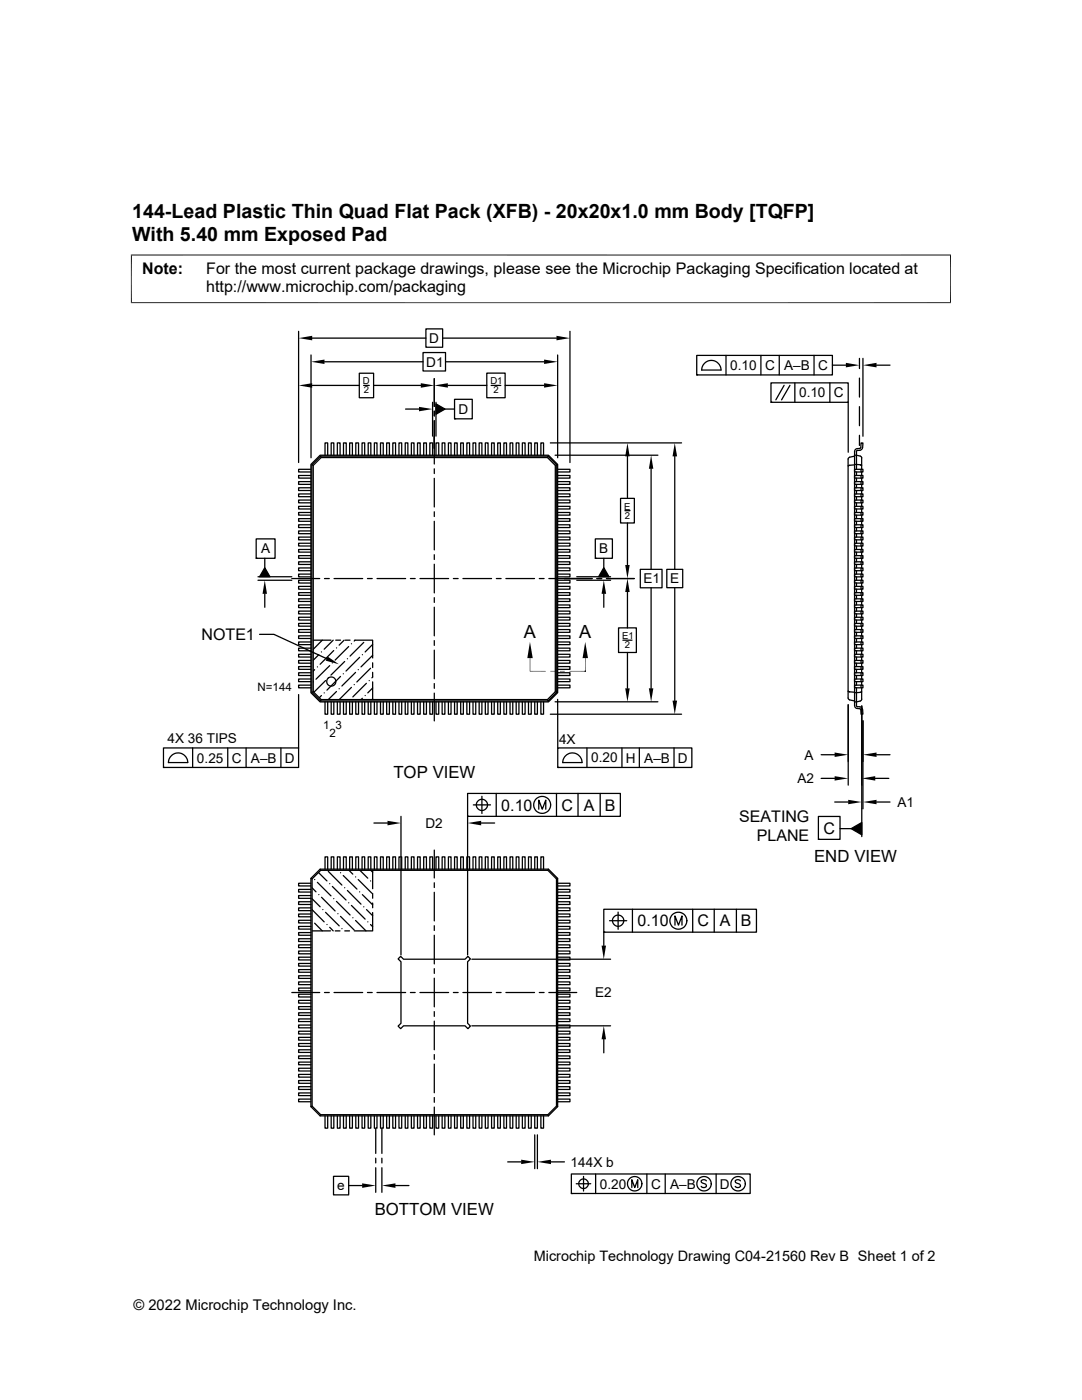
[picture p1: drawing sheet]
<svg xmlns="http://www.w3.org/2000/svg" width="216mm" height="279mm" viewBox="0 0 216 279" stroke-linecap="round" stroke-linejoin="round" font-family="sans-serif">
<g fill="none" stroke="#000" stroke-width=".25">
<path d="M59.6 66.1v26.2M62.1 70.8v20.6M62.3 76.9h9.4M62.3 67.5h22.7M64.7 72.2h19.7M71.7 74.5h2.8v4.9h-2.8zM72.6 76.9h1.1M74.5 76.9h9.5M84.4 70.4h4.5v3.6h-4.5zM85 65.6h3.3v3.7h-3.3zM86.7 75.6v5.5M88.3 67.5h22.7"/>
<path d="M88.9 72.2h19.7M89.4 76.9h7.7M90.7 79.7h3.5v3.9h-3.5zM97.1 74.5h3.7v4.9h-3.7zM98 76.9h1.9M100.8 76.9h7.8M111.3 70.8v20.6M113.7 66.1v26.2M139 70.9h27.1v3.9h-27.1zM139 74.8h.1M140 73.9h3.9a1.93 1.93 0 0 0-2-2 1.93 1.93 0 0 0-1.9 2M144.9 70.9v3.9"/>
<path d="M151.8 70.9v3.9M153.8 76.4h15.4v3.9h-15.4zM155.5 70.9v3.9M156.5 76.9l-1.7 2.9M157.6 76.9l-1.6 2.9M158.6 76.4v3.9M162.4 70.9v3.9M165.6 76.4v3.9M166.1 72.9h2.7M171.5 71.5v2.1M171.5 75.5v3.7M172.2 71.5v15.6"/>
<path d="M174.9 72.9h2.7M62 99.8h-2.4v.6h2.4M62 98.6h-2.4v.5h2.4M62 97.3h-2.4v.6h2.4M62 96.1h-2.4v.6h2.4M62 94.9h-2.4v.5h2.4M62 93.7h-2.4v.5h2.4M62.2 92.8l.3 .1M62.2 92.8l1.8-1.8h45.3l1.8 1.8v45.4l-1.8 1.7h-45.3l-1.8-1.7zM63.9 90.8h45.5l1.9 1.9v45.5l-1.9 1.9h-45.5l-1.9-1.9v-45.5zM64 91l.1 .3M64.1 91.3h45.1l1.6 1.6v45.1l-1.6 1.6h-45.1l-1.6-1.6v-45.1z"/>
<path d="M64.9 90.8v-2.4h.5v2.4M66.1 90.8v-2.4h.5v2.4M67.3 90.8v-2.4h.6v2.4M68.5 90.8v-2.4h.6v2.4M69.8 90.8v-2.4h.5v2.4M71 90.8v-2.4h.5v2.4M72.2 90.8v-2.4h.6v2.4M73.5 90.8v-2.4h.5v2.4M74.7 90.8v-2.4h.5v2.4M75.9 90.8v-2.4h.6v2.4M77.2 90.8v-2.4h.5v2.4M78.4 90.8v-2.4h.5v2.4"/>
<path d="M79.6 90.8v-2.4h.6v2.4M80.9 90.8v-2.4h.5v2.4M80.9 81.6h2.7M82.1 90.8v-2.4h.5v2.4M83.3 90.8v-2.4h.5v2.4M84.5 90.8v-2.4h.6v2.4M85.8 90.8v-2.4h.5v2.4M86.3 80.3v6.7M86.7 82.1v.9M86.7 84v8.6M86.7 93.6v.9M86.7 95.5v5.7"/>
<path d="M87 90.8v-2.4h.5v2.4M87 80.3v6.7M87 80.6l1.8 1-1.8 1.1zM88.2 90.8v-2.4h.6v2.4M88.8 81.6h1.9M89.5 90.8v-2.4h.5v2.4M90.7 90.8v-2.4h.5v2.4M90.7 83.6h.1M91.9 90.8v-2.4h.6v2.4M93.2 90.8v-2.4h.5v2.4M94.4 90.8v-2.4h.5v2.4M95.6 90.8v-2.4h.6v2.4"/>
<path d="M96.8 90.8v-2.4h.6v2.4M98.1 90.8v-2.4h.5v2.4M99.3 90.8v-2.4h.5v2.4M100.5 90.8v-2.4h.6v2.4M101.8 90.8v-2.4h.5v2.4M103 90.8v-2.4h.5v2.4M104.2 90.8v-2.4h.6v2.4M105.5 90.8v-2.4h.5v2.4M106.7 90.8v-2.4h.5v2.4M107.9 90.8v-2.4h.6v2.4M109.3 91l-.1 .3M109.8 88.4h26.2"/>
<path d="M110.8 90.8h20.5M111.1 92.8l-.3 .1M111.3 93.7h2.4v.5h-2.4M111.3 94.9h2.4v.5h-2.4M111.3 96.1h2.4v.6h-2.4M111.3 97.3h2.4v.6h-2.4M111.3 98.6h2.4v.5h-2.4M111.3 99.8h2.4v.6h-2.4M123.8 99.5h2.8v4.9h-2.8zM125.2 91.1v8.4M129.9 93.6v20M134.6 91.1v22.5"/>
<path d="M153.8 80.3h.1M169.2 91.6v47.7M169.2 80.3v10M169.3 93h-.1M169.3 92.9h-.1M170.5 90.8l1.2 .2 .2 .3v2.4M170.5 99.8h1.7v.6h-1.7zM170.5 98.6h1.7v.5h-1.7zM170.5 97.3h1.7v.6h-1.7zM170.5 96.1h1.7v.6h-1.7zM170.5 94.9h1.7v.5h-1.7zM170.5 93.7h1.7v.5h-1.7z"/>
<path d="M170.5 92.8l-1.1 .1M170.5 92.7l1.2 .1M170.5 90.1v50.7M170.5 91l-1 .2-.3 .4M170.9 94.2v.7M170.9 95.4v.7M170.9 96.7v.6M170.9 97.9v.7M170.9 99.1v.7M171.5 81.2v3.8M171.5 86.9v2M171.6 89.9h-.5l-.2 .2v3.6"/>
<path d="M171.7 92.8h.1M171.7 89.3l-.1 .2-.8 .1-.3 .5M171.8 89.3v-.9h.4l-.1 .9M171.8 93.7v.5M171.8 94.9v.5M171.8 96.1v.6M171.8 97.3v.6M171.8 98.6v.5M171.8 99.8v.6M171.8 92.8h.1M171.9 92.9h.1M171.9 94.2v.7"/>
<path d="M171.9 95.4v.7M171.9 96.7v.6M171.9 97.9v.7M171.9 99.1v.7M172.1 89.3l-.2 .4-.3 .2M51.1 107.5h3.8v3.9h-3.8zM51.1 111.4h.1M51.5 115.8h6.7M51.5 115.1h6.7M52.8 113.3l1.1 1.8h-2.1zM52.8 111.4v1.9M52.8 118.5v2.7"/>
<path d="M58.2 115.5h5.6M62 119.5h-2.4v.5h2.4M62 118.3h-2.4v.5h2.4M62 117h-2.4v.6h2.4M62 115.8h-2.4v.6h2.4M62 114.6h-2.4v.5h2.4M62 113.3h-2.4v.6h2.4M62 112.1h-2.4v.5h2.4M62 110.9h-2.4v.5h2.4M62 109.7h-2.4v.5h2.4M62 108.4h-2.4v.6h2.4M62 107.2h-2.4v.5h2.4"/>
<path d="M62 106h-2.4v.5h2.4M62 104.7h-2.4v.6h2.4M62 103.5h-2.4v.5h2.4M62 102.3h-2.4v.5h2.4M62 101h-2.4v.6h2.4M64.7 115.5h1M66.7 115.5h5.7M73.3 115.5h1M75.2 115.5h5.7M81.9 115.5h.9M83.8 115.5h5.7M86.7 102.1v1"/>
<path d="M86.7 104v5.7M86.7 110.7v1M86.7 112.6v5.7M86.7 119.3v.9M90.5 115.5h.9M92.4 115.5h5.7M99 115.5h1M100.9 115.5h5.8M107.6 115.5h1M111.3 101h2.4v.6h-2.4M111.3 102.3h2.4v.5h-2.4M111.3 103.5h2.4v.5h-2.4"/>
<path d="M111.3 104.7h2.4v.6h-2.4M111.3 106h2.4v.5h-2.4M111.3 107.2h2.4v.5h-2.4M111.3 108.4h2.4v.6h-2.4M111.3 109.7h2.4v.5h-2.4M111.3 110.9h2.4v.5h-2.4M111.3 112.1h2.4v.5h-2.4M111.3 113.3h2.4v.6h-2.4M111.3 114.6h2.4v.5h-2.4M111.3 115.8h2.4v.6h-2.4M111.3 117h2.4v.6h-2.4M111.3 118.3h2.4v.5h-2.4"/>
<path d="M111.3 119.5h2.4v.5h-2.4M115.1 115.8h6.7M115.1 115.1h6.7M118.2 115.5h-8.7M118.8 107.5h3.4v3.9h-3.4zM118.8 111.4h.1M119.1 115.5h1M120.5 118.5v2.7M120.5 113.3l1 1.8h-2.1zM120.5 111.4v1.9M121 115.5h5.6M124.7 101.9h1"/>
<path d="M125.2 104.4v8.4M125.2 118.2v7.1M127.8 113.6h4.3v3.7h-4.3zM129.9 117.3v20.1M133.1 113.6h3.1v3.7h-3.1zM134.6 117.3v22.5M170.5 119.5h1.7v.5h-1.7zM170.5 118.3h1.7v.5h-1.7zM170.5 117h1.7v.6h-1.7zM170.5 115.8h1.7v.6h-1.7zM170.5 114.6h1.7v.5h-1.7zM170.5 113.3h1.7v.6h-1.7z"/>
<path d="M170.5 112.1h1.7v.5h-1.7zM170.5 110.9h1.7v.5h-1.7zM170.5 109.7h1.7v.5h-1.7zM170.5 108.4h1.7v.6h-1.7zM170.5 107.2h1.7v.5h-1.7zM170.5 106h1.7v.5h-1.7zM170.5 104.7h1.7v.6h-1.7zM170.5 103.5h1.7v.5h-1.7zM170.5 102.3h1.7v.5h-1.7zM170.5 101h1.7v.6h-1.7zM170.9 100.4v.6M170.9 101.6v.7"/>
<path d="M170.9 102.8v.7M170.9 104v.7M170.9 105.3v.7M170.9 106.5v.7M170.9 107.7v.7M170.9 109v.7M170.9 110.2v.7M170.9 111.4v.7M170.9 112.6v.7M170.9 113.9v.7M170.9 115.1v.7M170.9 116.4v.6"/>
<path d="M170.9 117.6v.7M170.9 118.8v.7M171.8 101v.6M171.8 102.3v.5M171.8 103.5v.5M171.8 104.7v.6M171.8 106v.5M171.8 107.2v.5M171.8 108.4v.6M171.8 109.7v.5M171.8 110.9v.5M171.8 112.1v.5"/>
<path d="M171.8 113.3v.6M171.8 114.6v.5M171.8 115.8v.6M171.8 117v.6M171.8 118.3v.5M171.8 119.5v.5M171.9 100.4v.6M171.9 101.6v.7M171.9 102.8v.7M171.9 104v.7M171.9 105.3v.7M171.9 106.5v.7"/>
<path d="M171.9 107.7v.7M171.9 109v.7M171.9 110.2v.7M171.9 111.4v.7M171.9 112.6v.7M171.9 113.9v.7M171.9 115.1v.7M171.9 116.4v.6M171.9 117.6v.7M171.9 118.8v.7M51.8 126.6h2.9l10.5 4.8M59.6 138.6v10.7"/>
<path d="M62 136.7h-2.4v.6h2.4M62 135.5h-2.4v.5h2.4M62 134.3h-2.4v.5h2.4M62 133h-2.4v.6h2.4M62 131.8h-2.4v.6h2.4M62 130.6h-2.4v.5h2.4M62 129.3h-2.4v.6h2.4M62 128.1h-2.4v.6h2.4M62 126.9h-2.4v.5h2.4M62 125.6h-2.4v.6h2.4M62 124.4h-2.4v.6h2.4M62 123.2h-2.4v.5h2.4"/>
<path d="M62 122h-2.4v.5h2.4M62 120.7h-2.4v.6h2.4M62.5 138l-.3 .2M62.5 136.1h.1M62.5 127.8h3.5M62.8 133.6l-.3 .3M63.3 133.1h.1M63.6 130.7l-1.1 1.1M64.1 139.6l-.1 .3M64.1 130.1h.1M64.1 138.8l-.4 .5M64.3 127.8l-1.8 1.8"/>
<path d="M64.7 138.3h.1M65 135.8l-2.4 2.4M65.5 135.3h.1M65.8 132.8l-2.7 2.8M66.3 132.3h.1M66.5 127.8l-1.8 1.8M66.6 129.8l-2.7 2.8M67 127.8h.9M67.1 129.3h.1M67.1 138l-1.6 1.6M67.7 137.5h.1M67.9 135l-2.7 2.7"/>
<path d="M68.5 134.5h.1M68.7 127.8l-1 1M68.8 132l-2.8 2.7M68.9 127.8h1M69.3 131.5h.1M69.6 129l-2.7 2.7M70.1 137.2l-2.4 2.4M70.1 128.5h.1M70.7 136.6h.1M70.8 127.8h3.6v3.5M70.8 127.8l-.1 .1M71 134.2l-2.8 2.7"/>
<path d="M71.5 133.6h.1M71.8 131.2l-2.8 2.7M72.3 139.4l-.2 .2M72.3 130.7h.1M72.6 128.2l-2.7 2.7M72.9 138.8h.1M73.1 136.4l-2.7 2.7M73.7 135.8h.1M73.9 133.4l-2.7 2.7M74.4 130.8l-2.4 2.3M74.4 134.2v.9l-.2 .2M74.4 132.3v.9"/>
<path d="M74.4 136.1v3.5M74.4 139.5l-.2 .1M74.4 137.3l-1 1M74.4 128.6l-1.5 1.5M86.7 121.2v5.7M86.7 127.8v1M86.7 129.8v5.7M86.7 136.4v1M86.7 138.3v5.6M109.2 139.6l.1 .3M110.8 138l.3 .2M111.3 139.6v9.7"/>
<path d="M111.3 120.7h2.4v.6h-2.4M111.3 122h2.4v.5h-2.4M111.3 123.2h2.4v.5h-2.4M111.3 124.4h2.4v.6h-2.4M111.3 125.6h2.4v.6h-2.4M111.3 126.9h2.4v.5h-2.4M111.3 128.1h2.4v.6h-2.4M111.3 129.3h2.4v.6h-2.4M111.3 130.6h2.4v.5h-2.4M111.3 131.8h2.4v.6h-2.4M111.3 133h2.4v.6h-2.4M111.3 134.3h2.4v.5h-2.4"/>
<path d="M111.3 135.5h2.4v.5h-2.4M111.3 136.7h2.4v.6h-2.4M116.8 134h.1M123.4 125.3h3.6v4.9h-3.6zM124.3 127.8h1.8M125.2 130.2v7.2M169.2 139.3l.3 .4 1 .2M169.2 138l1.3 .2M169.2 137.9h.1M170.5 136.7h1.7v.6h-1.7zM170.5 135.5h1.7v.5h-1.7zM170.5 134.3h1.7v.5h-1.7z"/>
<path d="M170.5 133h1.7v.6h-1.7zM170.5 131.8h1.7v.6h-1.7zM170.5 130.6h1.7v.5h-1.7zM170.5 129.3h1.7v.6h-1.7zM170.5 128.1h1.7v.6h-1.7zM170.5 126.9h1.7v.5h-1.7zM170.5 125.6h1.7v.6h-1.7zM170.5 124.4h1.7v.6h-1.7zM170.5 123.2h1.7v.5h-1.7zM170.5 122h1.7v.5h-1.7zM170.5 120.7h1.7v.6h-1.7zM170.9 120v.7"/>
<path d="M170.9 121.3v.7M170.9 122.5v.7M170.9 123.7v.7M170.9 125v.6M170.9 126.2v.7M170.9 127.4v.7M170.9 128.7v.6M170.9 129.9v.7M170.9 131.1v.7M170.9 132.4v.6M170.9 133.6v.7M170.9 134.8v.7"/>
<path d="M170.9 137.3v3.5l.1 .2 .8 .2 .3 .4M170.9 136v.7M171.7 138.2h-1.2M171.8 120.7v.6M171.8 122v.5M171.8 123.2v.5M171.8 124.4v.6M171.8 125.6v.6M171.8 126.9v.5M171.8 128.1v.6M171.8 129.3v.6M171.8 130.6v.5"/>
<path d="M171.8 131.8v.6M171.8 133v.6M171.8 134.3v.5M171.8 135.5v.5M171.8 136.7v.6M171.8 138.1l-.1 .1M171.9 138h.1M171.9 138.1h-.1M171.9 120v.7M171.9 121.3v.7M171.9 122.5v.7M171.9 123.7v.7"/>
<path d="M171.9 125v.6M171.9 126.2v.7M171.9 127.4v.7M171.9 128.7v.6M171.9 129.9v.7M171.9 131.1v.7M171.9 132.4v.6M171.9 133.6v.7M171.9 134.8v.7M171.9 137.3v2.3l-.2 .3-1.2 .2M171.9 136v.7M32.6 149.3h27v3.9h-27z"/>
<path d="M32.6 153.2h.1M33.6 152.2h3.9a1.93 1.93 0 0 0-2-1.9 1.93 1.93 0 0 0-1.9 1.9M38.4 149.3v3.9M45.4 149.3v3.9M49.1 149.3v3.9M56 149.3v3.9M64.9 140.1v2.4h.5v-2.4M66.1 140.1v2.4h.5v-2.4M67.3 140.1v2.4h.6v-2.4M68.5 140.1v2.4h.6v-2.4M69.8 140.1v2.4h.5v-2.4M71 140.1v2.4h.5v-2.4"/>
<path d="M72.2 140.1v2.4h.6v-2.4M73.5 140.1v2.4h.5v-2.4M74.7 140.1v2.4h.5v-2.4M75.9 140.1v2.4h.6v-2.4M77.2 140.1v2.4h.5v-2.4M78.4 140.1v2.4h.5v-2.4M79.6 140.1v2.4h.6v-2.4M80.9 140.1v2.4h.5v-2.4M82.1 140.1v2.4h.5v-2.4M83.3 140.1v2.4h.5v-2.4M84.5 140.1v2.4h.6v-2.4M85.8 140.1v2.4h.5v-2.4"/>
<path d="M87 140.1v2.4h.5v-2.4M88.2 140.1v2.4h.6v-2.4M89.5 140.1v2.4h.5v-2.4M90.7 140.1v2.4h.5v-2.4M91.9 140.1v2.4h.6v-2.4M93.2 140.1v2.4h.5v-2.4M93.3 158.3h30.5v4.6h-30.5zM94.4 140.1v2.4h.5v-2.4M95.6 140.1v2.4h.6v-2.4M96.2 158.9v3.4M96.8 140.1v2.4h.6v-2.4M98.1 140.1v2.4h.5v-2.4"/>
<path d="M99 158.3v4.6M99.3 140.1v2.4h.5v-2.4M100.5 140.1v2.4h.6v-2.4M101.8 140.1v2.4h.5v-2.4M103 140.1v2.4h.5v-2.4M104.2 140.1v2.4h.6v-2.4M105.5 140.1v2.4h.5v-2.4M106.7 140.1v2.4h.5v-2.4M107.9 140.1v2.4h.6v-2.4M109.8 142.5h26.2M110.8 140.1h20.5M111 158.3v4.6"/>
<path d="M111.3 149.3h26.7v3.9h-26.7zM111.3 153.2h.1M112.9 150.8a1.91 1.91 0 0 1 2.1-.4 1.91 1.91 0 0 1 1.1 1.8h-3.8l.1-.6zM115.3 158.3v4.6M117.1 149.3v3.9M119.8 158.3v4.6M124.1 149.3v3.9M127.6 149.3v3.9M134.5 149.3v3.9M163.9 150.6h2.6M163.9 155.3h2.6M169.2 140.7v16"/>
<path d="M170.5 140.8l.3 .5 .9 .2 .1 1h.4l-.1-.9M172 140.9v26.1M172.2 143.8v17.6M174.6 155.3h2.8M174.9 150.6h2.7M62 176.3h-2.4v.5h2.4M62 177.5h-2.4v.5h2.4M62 178.7h-2.4v.6h2.4M62 180h-2.4v.5h2.4M62 175.3l.3 .1M62 175.3l1.9-1.8h45.5l1.9 1.8v45.6l-1.9 1.8h-45.5l-1.9-1.8zM62.3 177.2l.8 .8"/>
<path d="M62.3 179.4l1.6 1.6M62.8 175.5h.1M63.3 176.1l2.7 2.7M63.5 174.1l1.7 1.7M63.6 178.5h.1M63.9 173.5l.1 .2M64 173.7h45.3l1.7 1.7v45.3l-1.7 1.8h-45.3l-1.7-1.8v-45.3zM64.2 179.1l2.7 2.7M64.9 173.5v-2.5h.5v2.5M65.5 173.9l2.7 2.7M65.8 176.4h.1M66.1 173.5v-2.5h.5v2.5"/>
<path d="M66.3 176.9l2.7 2.7M66.6 179.3h.1M67.1 179.9l2.7 2.7M67.3 173.5v-2.5h.6v2.5M67.9 174.2h.1M68.5 174.7l2.7 2.7M68.5 173.5v-2.5h.6v2.5M68.8 177.2h.1M69.3 177.7l2.7 2.7M69.6 173.7l.8 .8M69.8 173.5v-2.5h.5v2.5M71 175h.1"/>
<path d="M71 173.5v-2.5h.5v2.5M71.5 175.5l2.7 2.8M71.8 178h.1M71.8 173.7l1.6 1.6M72.2 173.5v-2.5h.6v2.5M72.3 178.5l2.1 2.1M73.5 173.5v-2.5h.5v2.5M73.9 175.8h.1M74 173.7l.4 .4M74.4 173.7v3.7M74.4 178.3v1M74.6 164.3h2.7"/>
<path d="M74.7 173.5v-2.5h.5v2.5M75.9 173.5v-2.5h.6v2.5M77.2 173.5v-2.5h.5v2.5M78.4 173.5v-2.5h.5v2.5M79.6 173.5v-2.5h.6v2.5M80 162.9v27.7M80.9 173.5v-2.5h.5v2.5M82.1 173.5v-2.5h.5v2.5M83.3 173.5v-2.5h.5v2.5M84.5 173.5v-2.5h.6v2.5M85.8 173.5v-2.5h.5v2.5M86.7 169.7v5.5"/>
<path d="M86.7 176.2v.9M86.7 178.1v5.7M87 173.5v-2.5h.5v2.5M88.2 173.5v-2.5h.6v2.5M89.5 173.5v-2.5h.5v2.5M90.7 173.5v-2.5h.5v2.5M91.9 173.5v-2.5h.6v2.5M93.2 173.5v-2.5h.5v2.5M93.3 162.9h.1M93.3 162.9v27.7M94.4 173.5v-2.5h.5v2.5M94.4 160.6h3.5"/>
<path d="M95.6 173.5v-2.5h.6v2.5M96 164.3h2.7M96.8 173.5v-2.5h.6v2.5M98.1 173.5v-2.5h.5v2.5M99.3 173.5v-2.5h.5v2.5M100.5 173.5v-2.5h.6v2.5M101.8 173.5v-2.5h.5v2.5M103 173.5v-2.5h.5v2.5M104.2 173.5v-2.5h.6v2.5M105.5 173.5v-2.5h.5v2.5M106.7 173.5v-2.5h.5v2.5M107.5 161.5v-1.8l.7 1.8 .7-1.8v1.8"/>
<path d="M107.9 173.5v-2.5h.6v2.5M109.4 173.5l-.1 .2M111.3 175.3l-.3 .1M111.3 180h2.4v.5h-2.4M111.3 178.7h2.4v.6h-2.4M111.3 177.5h2.4v.5h-2.4M111.3 176.3h2.4v.5h-2.4M163.3 162.9h4.3v4.6h-4.3zM163.3 167.5h.1M166.6 160.1h2.6M167.6 165.4h2.2M169.8 165.4l2.2-1.3v2.5z"/>
<path d="M174.9 160.1h2.7M58.2 198.1h5.6M62 181.2h-2.4v.5h2.4M62 182.4h-2.4v.6h2.4M62 183.7h-2.4v.5h2.4M62 184.9h-2.4v.5h2.4M62 186.1h-2.4v.5h2.4M62 187.3h-2.4v.6h2.4M62 188.6h-2.4v.5h2.4M62 189.8h-2.4v.6h2.4M62 191h-2.4v.6h2.4M62 192.3h-2.4v.5h2.4"/>
<path d="M62 193.5h-2.4v.5h2.4M62 194.7h-2.4v.6h2.4M62 196h-2.4v.5h2.4M62 197.2h-2.4v.5h2.4M62 198.4h-2.4v.6h2.4M62 199.6h-2.4v.6h2.4M62.3 185.8h3.6M62.3 181.5l2.4 2.5M62.8 184.2l1.5 1.6M64.4 181.5h.1M64.7 198.1h1M65 182.1l2.7 2.7"/>
<path d="M65.2 184.5h.1M65.8 185.1l.7 .7M66.7 198.1h5.7M66.9 185.8h.9M67.4 182.4h.1M67.9 182.9l2.8 2.7M68.2 185.3h.1M68.8 185.8h.9M69.6 180.2h.1M70.1 180.7l2.8 2.7M70.4 183.2h.1M71 183.7l2 2.1"/>
<path d="M72.6 181h.1M73.1 181.5l1.3 1.3M73.3 198.1h1M73.4 184h.1M73.9 184.5l.5 .4M74.4 182.1v3.7h-3.7M74.4 180.2v1M75.2 198.1h5.7M79.4 191.4l.5-.5 .6 .5h12.3l.6-.5 .5 .5-.6 .5v12.3l.6 .6-.5 .5-.6-.6h-12.3l-.6 .6-.5-.5 .6-.6v-12.3zM81.9 198.1h.9M83.8 198.1h5.7M86.7 184.7v1"/>
<path d="M86.7 186.6v5.8M86.7 193.3v1M86.7 195.2v5.7M90.5 198.1h.9M92.4 198.1h5.7M94.1 191.4h27.7M99 198.1h1M100.9 198.1h5.8M107.6 198.1h1M109.5 198.1h5.6M111.3 199.6h2.4v.6h-2.4M111.3 198.4h2.4v.6h-2.4"/>
<path d="M111.3 197.2h2.4v.5h-2.4M111.3 196h2.4v.5h-2.4M111.3 194.7h2.4v.6h-2.4M111.3 193.5h2.4v.5h-2.4M111.3 192.3h2.4v.5h-2.4M111.3 191h2.4v.6h-2.4M111.3 189.8h2.4v.6h-2.4M111.3 188.6h2.4v.5h-2.4M111.3 187.3h2.4v.6h-2.4M111.3 186.1h2.4v.5h-2.4M111.3 184.9h2.4v.5h-2.4M111.3 183.7h2.4v.5h-2.4"/>
<path d="M111.3 182.4h2.4v.6h-2.4M111.3 181.2h2.4v.5h-2.4M120.5 181.5h30.4v4.5h-30.4zM120.5 186h.1M120.5 186v2.7M121.6 183.7h3.5M123.3 182v3.5M126.2 181.5v4.5M134.7 184.6v-1.8l.7 1.8 .7-1.8v1.8M138.2 181.5v4.5M142.5 181.5v4.5M146.9 181.5v4.5"/>
<path d="M62 200.9h-2.4v.5h2.4M62 202.1h-2.4v.5h2.4M62 203.3h-2.4v.6h2.4M62 204.6h-2.4v.5h2.4M62 205.8h-2.4v.6h2.4M62 207h-2.4v.6h2.4M62 208.3h-2.4v.5h2.4M62 209.5h-2.4v.5h2.4M62 210.7h-2.4v.6h2.4M62 212h-2.4v.5h2.4M62 213.2h-2.4v.5h2.4M62 214.4h-2.4v.6h2.4"/>
<path d="M62 215.6h-2.4v.6h2.4M62 216.9h-2.4v.5h2.4M62 218.1h-2.4v.6h2.4M62 219.4h-2.4v.5h2.4M86.7 201.9v.9M86.7 203.8v5.7M86.7 210.5v.9M86.7 212.4v5.7M86.7 219v1M94.1 204.7h27.7M111.3 219.4h2.4v.5h-2.4M111.3 218.1h2.4v.6h-2.4"/>
<path d="M111.3 216.9h2.4v.5h-2.4M111.3 215.6h2.4v.6h-2.4M111.3 214.4h2.4v.6h-2.4M111.3 213.2h2.4v.5h-2.4M111.3 212h2.4v.5h-2.4M111.3 210.7h2.4v.6h-2.4M111.3 209.5h2.4v.5h-2.4M111.3 208.3h2.4v.5h-2.4M111.3 207h2.4v.6h-2.4M111.3 205.8h2.4v.6h-2.4M111.3 204.6h2.4v.5h-2.4M111.3 203.3h2.4v.6h-2.4"/>
<path d="M111.3 202.1h2.4v.5h-2.4M111.3 200.9h2.4v.5h-2.4M120.5 207.4v2.7M62.3 220.7l-.3 .2M64 222.5l-.1 .2M64.9 222.7v2.4h.5v-2.4M66.1 222.7v2.4h.5v-2.4M66.5 234.8h3.1v3.7h-3.1zM67.3 222.7v2.4h.6v-2.4M68.5 222.7v2.4h.6v-2.4M69.6 236.6h2.7M69.8 222.7v2.4h.5v-2.4"/>
<path d="M71 222.7v2.4h.5v-2.4M72.2 222.7v2.4h.6v-2.4M73.5 222.7v2.4h.5v-2.4M74.7 222.7v2.4h.5v-2.4M75 225.3v4.9M75 231.1v1M75 233v5M75.9 222.7v2.4h.6v-2.4M76.2 225.3v4.9M76.2 231.1v1M76.2 233v5M77.2 222.7v2.4h.5v-2.4"/>
<path d="M78.4 222.7v2.4h.5v-2.4M78.9 236.6h2.7M79.6 222.7v2.4h.6v-2.4M80.9 222.7v2.4h.5v-2.4M82.1 222.7v2.4h.5v-2.4M83.3 222.7v2.4h.5v-2.4M84.5 222.7v2.4h.6v-2.4M85.8 222.7v2.4h.5v-2.4M86.7 220.9v5.6M87 222.7v2.4h.5v-2.4M88.2 222.7v2.4h.6v-2.4M89.5 222.7v2.4h.5v-2.4"/>
<path d="M90.7 222.7v2.4h.5v-2.4M91.9 222.7v2.4h.6v-2.4M93.2 222.7v2.4h.5v-2.4M94.4 222.7v2.4h.5v-2.4M95.6 222.7v2.4h.6v-2.4M96.8 222.7v2.4h.6v-2.4M98.1 222.7v2.4h.5v-2.4M99.3 222.7v2.4h.5v-2.4M100.5 222.7v2.4h.6v-2.4M101.3 231.9h2.7M101.8 222.7v2.4h.5v-2.4M103 222.7v2.4h.5v-2.4"/>
<path d="M104.2 222.7v2.4h.6v-2.4M105.5 222.7v2.4h.5v-2.4M106.7 226.5v6.7M106.7 222.7v2.4h.5v-2.4M107.2 226.5v6.7M107.9 222.7v2.4h.6v-2.4M109.3 222.5l.1 .2M109.9 231.9h2.7M111 220.7l.3 .2M114 234.3h35.7v3.9h-35.7zM114 238.2h.1M115 236.2h2.9"/>
<path d="M116.4 234.8v2.9M118.9 234.3v3.9M126.1 237v-1.6l.6 1.6 .6-1.6v1.6M129.1 234.3v3.9M132.7 234.3v3.9M140.9 235.7a.58 .58 0 0 0-.5-.3 .58 .58 0 0 0-.5 .4l.2 .2 .7 .3a.36 .36 0 0 1 0 .6 .67 .67 0 0 1-.9-.1M142.9 234.3v3.9M147.7 235.7a.58 .58 0 0 0-.5-.3 .58 .58 0 0 0-.5 .4l.2 .2 .7 .3a.36 .36 0 0 1 0 .6 .67 .67 0 0 1-.9-.1"/>
<circle cx="66.1" cy="136" r=".92"/>
<circle cx="96.2" cy="160.6" r="1.12"/>
<circle cx="108.2" cy="160.6" r="1.69"/>
<circle cx="123.4" cy="183.7" r="1.13"/>
<circle cx="135.4" cy="183.8" r="1.69"/>
<circle cx="116.4" cy="236.2" r=".96"/>
<circle cx="126.6" cy="236.2" r="1.44"/>
<circle cx="140.5" cy="236.2" r="1.44"/>
<circle cx="147.3" cy="236.2" r="1.44"/>
</g>
<g fill="#000">
<path d="M59.6 76.9l2.7-.4v.9zM59.6 67.5l2.7-.5v.9zM62.1 72.2l2.6-.4v.8zM84 76.5l2.7 .4-2.7 .5zM86.7 76.9l2.7-.4v.9zM108.6 76.5l2.7 .4-2.7 .5zM108.6 71.8l2.7 .4-2.7 .4zM111 67l2.7 .5-2.7 .4zM168.8 72.4l2.7 .5-2.7 .4zM172.2 72.9l2.7-.5v.9zM83.6 81.2l2.7 .4-2.7 .5zM87 80.6l1.8 1-1.8 1.1z"/>
<path d="M125.2 88.4l.4 2.7h-.8zM129.9 90.8l.5 2.8h-.9zM134.6 88.4l.5 2.7h-.9zM52.8 115.8l.5 2.7h-.9zM52.8 113.3l1.1 1.8h-2.1zM120.5 115.8l.4 2.7h-.9zM120.5 113.3l1 1.8h-2.1zM124.8 112.8h.8l-.4 2.7zM125.2 115.5l.4 2.7h-.8zM65.4 131l2.2 1.6-2.6-.8zM105.7 128.1l.6 3.2h-1.1zM109.8 133.9h1l-1 .1z"/>
<path d="M109.8 134l1-.1v.1zM111.7 133.9h1l-1 .1zM111.7 134l1-.1v.1zM116.8 128.1l.5 3.2h-1.1zM124.8 137.4h.8l-.4 2.7zM129.5 137.4h.9l-.5 2.7zM134.2 139.8h.9l-.5 2.7zM166.5 150.2l2.7 .4-2.7 .5zM166.5 154.9l2.7 .4-2.7 .5zM169.2 159.6l2.8 .5-2.8 .4zM172 155.3l2.6-.4v.9zM172.2 150.6l2.7-.4v.9z"/>
<path d="M172.2 160.1l2.7-.5v.9zM77.3 163.8l2.7 .5-2.7 .4zM93.3 164.3l2.7-.5v.9zM169.8 165.4l2.2-1.3v2.5zM120 188.7h.9l-.4 2.7zM120.5 204.7l.4 2.7h-.9zM72.3 236.2l2.7 .4-2.7 .5zM76.2 236.6l2.7-.4v.9zM104 231.4l2.7 .5-2.7 .4zM107.2 231.9l2.7-.5v.9z"/>
</g>
<path d="M26.1 50.9h163.7M26.2 50.8v9.7M189.7 50.8v9.7M26.1 60.4h163.7M105.8 131.3v2.7h3.1M113.6 134h3.2M116.8 131.3v2.7" fill="none" stroke="#000" stroke-width=".2"/>
<g font-size="3.9">
<text x="26.4" y="43.5">144-Lead Plastic Thin Quad Flat Pack (XFB) - 20x20x1.0 mm Body [TQFP]</text>
<text x="26.4" y="48.1">With 5.40 mm Exposed Pad</text>
</g>
<g font-size="3.6">
<text x="104.5" y="127.4">A</text>
<text x="115.6" y="127.4">A</text>
</g>
<g font-size="3.3">
<text x="78.5" y="155.2">TOP VIEW</text>
<text x="162.4" y="172.1">END VIEW</text>
<text x="74.8" y="242.5">BOTTOM VIEW</text>
</g>
<g font-size="3.2">
<text x="28.4" y="54.7">Note:</text>
<text x="41.1" y="58.3">http://www.microchip.com/packaging</text>
<text x="41.1" y="54.7">For the most current package drawings, please see the Microchip Packaging Specification located at</text>
<text x="40.2" y="127.7">NOTE1</text>
<text x="100" y="161.8">0.10</text>
<text x="112" y="161.8">C</text>
<text x="116.5" y="161.8">A</text>
<text x="120.7" y="161.8">B</text>
<text x="147.5" y="164">SEATING</text>
<text x="151" y="167.8">PLANE</text>
<text x="164.3" y="166.4">C</text>
<text x="127.2" y="184.9">0.10</text>
<text x="139.2" y="184.9">C</text>
<text x="143.7" y="184.9">A</text>
<text x="147.8" y="184.9">B</text>
</g>
<g font-size="2.9">
<text x="106.5" y="251.7">Microchip Technology Drawing C04-21560 Rev B Sheet 1 of 2</text>
<text x="26.6" y="261.3">© 2022 Microchip Technology Inc.</text>
</g>
<g font-size="2.7">
<text x="85.6" y="68.5">D</text>
<text x="85.1" y="73.2">D1</text>
<text x="145.7" y="73.8">0.10</text>
<text x="152.7" y="73.9">C</text>
<text x="156.5" y="73.9">A–B</text>
<text x="163.3" y="73.9">C</text>
<text x="91.5" y="82.6">D</text>
<text x="159.4" y="79.3">0.10</text>
<text x="166.4" y="79.3">C</text>
<text x="52.1" y="110.4">A</text>
<text x="119.5" y="110.4">B</text>
<text x="128.4" y="116.4">E1</text>
<text x="133.7" y="116.4">E</text>
<text x="33.4" y="148.3">4X 36 TIPS</text>
<text x="111.5" y="148.5">4X</text>
<text x="39.3" y="152.2">0.25</text>
<text x="46.3" y="152.2">C</text>
<text x="50.1" y="152.2">A–B</text>
<text x="56.8" y="152.2">D</text>
<text x="118" y="152.2">0.20</text>
<text x="124.9" y="152.2">H</text>
<text x="128.5" y="152.2">A–B</text>
<text x="135.3" y="152.2">D</text>
<text x="160.5" y="151.6">A</text>
<text x="159.2" y="156.3">A2</text>
<text x="179.1" y="161">A1</text>
<text x="84.9" y="165.2">D2</text>
<text x="118.8" y="199.1">E2</text>
<text x="113.9" y="232.8">144X b</text>
<text x="67.3" y="237.6">e</text>
<text x="119.7" y="237.2">0.20</text>
<text x="129.9" y="237.2">C</text>
<text x="133.7" y="237.2">A–B</text>
<text x="143.7" y="237.2">D</text>
</g>
<g font-size="2.3">
<text x="51.4" y="137.8">N=144</text>
<text x="64.5" y="145.6">1</text>
<text x="65.7" y="147.2">2</text>
<text x="67" y="145.6">3</text>
</g>
<g font-size="1.9">
<text x="72.4" y="76.7">D</text>
<text x="97.9" y="76.7">D1</text>
<text x="72.6" y="78.5">2</text>
<text x="98.5" y="78.5">2</text>
<text x="124.5" y="101.7">E</text>
<text x="124.7" y="103.5">2</text>
<text x="124.1" y="127.5">E1</text>
<text x="124.7" y="129.3">2</text>
</g>
</svg>
